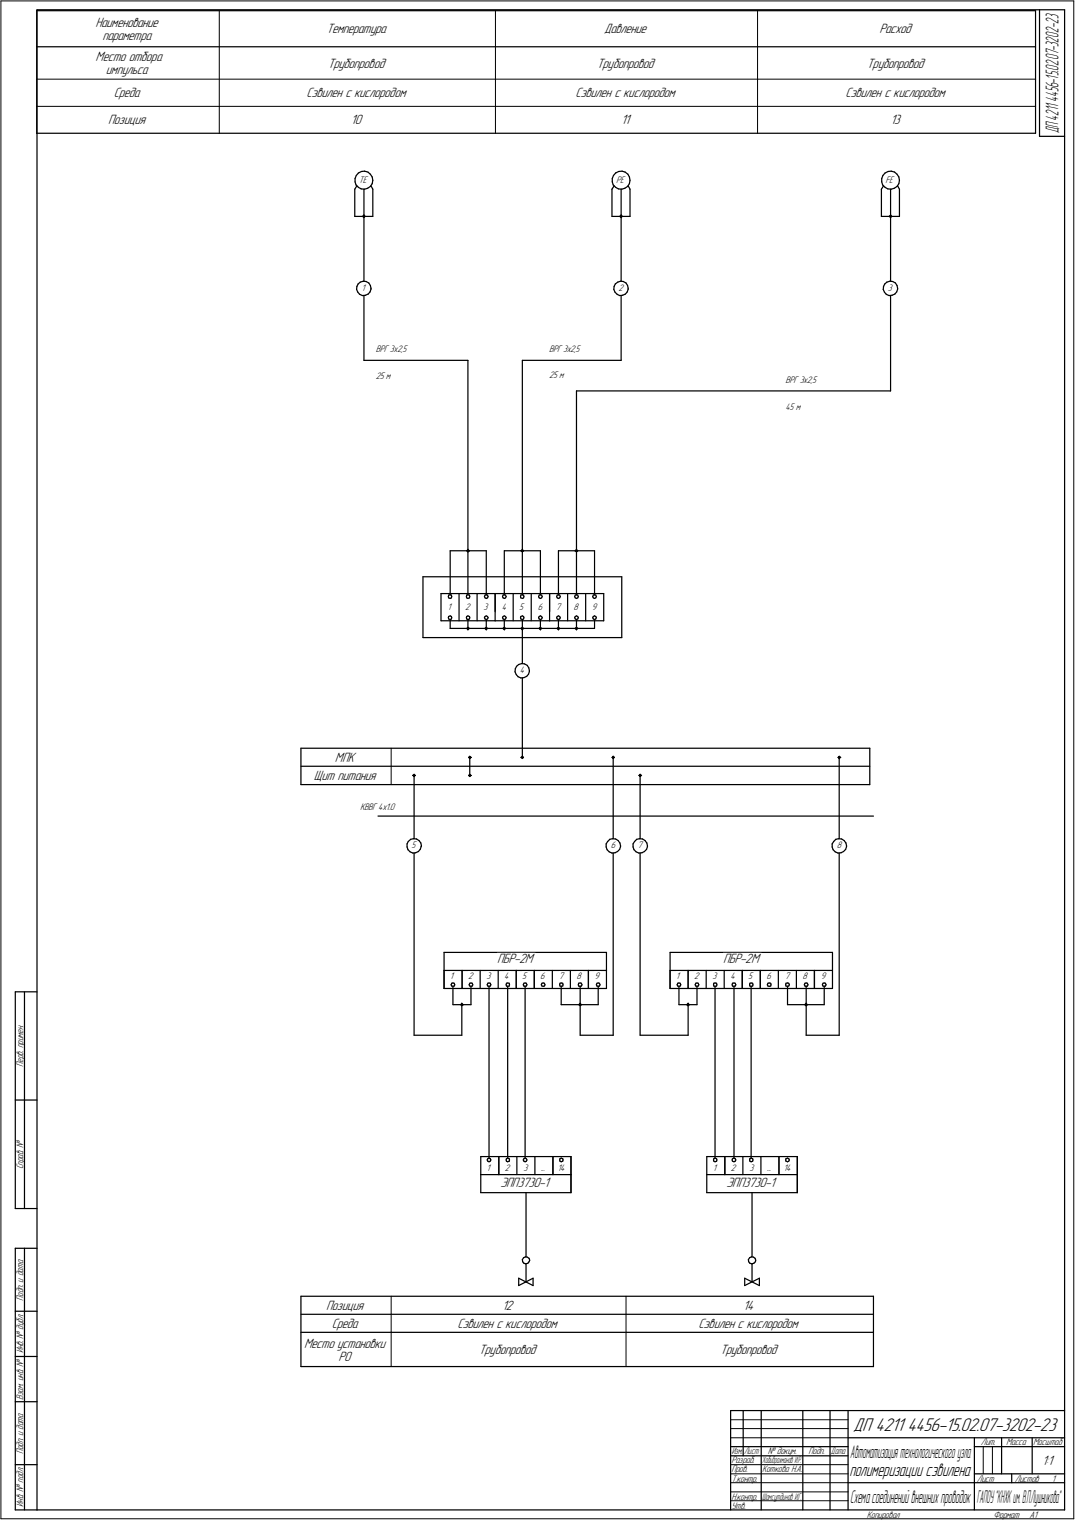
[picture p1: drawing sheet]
<svg xmlns="http://www.w3.org/2000/svg" width="595mm" height="842mm" viewBox="0 0 595 842" stroke-linecap="round" stroke-linejoin="round" font-family="sans-serif">
<g fill="none" stroke="#000" stroke-width=".68">
<path d="M20 6h553zM20 6v68zM20 5v832zM20 5h569zM573 6v68zM576 5v71zM589 5v832zM20 26h553zM20 74h553zM576 76h13zM197 99v2zM197 97v2z"/>
<path d="M198 96l2-1zM198 96l-1 1zM200 95h2zM202 95h2zM204 95l1 2zM205 97l1 1zM206 98v2zM206 100v2zM339 99v2zM340 97l-1 2zM341 96l2-1zM341 96l-1 1z"/>
<path d="M343 95h1zM344 95h2zM346 95l2 2zM348 97v1zM348 98l1 2zM349 100l-1 2zM488 99v2zM489 97l-1 2zM490 96l2-1zM490 96l-1 1zM492 95h1zM493 95h2z"/>
<path d="M495 95l2 2zM497 97l1 1zM498 98v2zM498 100v2zM196 105v15zM196 120h10zM197 101v1zM197 102l1 2zM198 103l-2 2zM198 104l2 1zM200 105h2zM202 105v15z"/>
<path d="M202 120v36zM202 105l2-1zM204 104l1-1zM205 103l1 2zM206 102l-1 1zM206 105v15zM339 105v15zM339 120h10zM339 101l1 1zM340 102l1 2zM340 103l-1 2zM341 104l1 1z"/>
<path d="M342 105h2zM344 105v15zM344 120v36zM344 105l2-1zM346 104l1-1zM348 103l1 2zM348 102l-1 1zM349 105v15zM488 105v15zM488 120h10zM488 101l1 1zM489 102l1 2z"/>
<path d="M489 103l-1 2zM490 104l2 1zM492 105h1zM493 105v15zM493 120v36zM493 105l2-1zM495 104l2-1zM497 103l1 2zM498 102l-1 1zM498 105v15zM198 159l-1 1zM198 157l1-1z"/>
<path d="M198 157v2zM199 156h2zM201 156h2zM203 156l1 1zM204 157l1 1zM205 158v2zM205 160h.1M340 159v1zM341 157l1-1zM341 157l-1 2zM342 156h2zM344 156h1z"/>
<path d="M345 156l2 1zM347 157v1zM347 158l1 2zM348 160h.1M489 159v1zM490 157l1-1zM490 157l-1 2zM491 156h2zM493 156h1zM494 156l2 1zM496 157l1 1zM497 158v2z"/>
<path d="M497 160h.1M197 160l1 2zM198 162l1 1zM199 163l2 1zM201 164h1zM202 164v36zM202 164l2-1zM205 162l-1 1zM205 160v2zM340 160l1 2zM341 162l1 1zM342 163l1 1z"/>
<path d="M343 164h2zM344 164v36zM345 164l1-1zM347 162l-1 1zM348 160l-1 2zM489 160l1 2zM490 162l1 1zM491 163l1 1zM492 164h2zM493 164v53zM494 164l1-1zM496 162l-1 1z"/>
<path d="M497 160l-1 2zM202 200h57zM259 200v105zM289 200v105zM289 200h55zM319 217v88zM319 217h174zM234 320h110zM234 320v33zM249 305v25zM249 305h20zM259 305v25z"/>
<path d="M269 305v25zM279 305h20zM279 305v25zM289 305v25zM299 305v25zM309 305h20zM309 305v25zM319 305v25zM329 305v25zM344 320v33zM244 329v15zM244 329h90z"/>
<path d="M248 331h.1M248 330h1zM248 330v1zM248 331l1 1zM249 332l1-1zM249 330h1zM250 330v1zM250 331h.1M254 329v15zM258 331h.1M258 330h1zM258 330v1z"/>
<path d="M258 331l1 1zM259 330h1zM259 332l1-1zM260 330v1zM260 331h.1M264 329v15zM268 331h1zM269 330h.1M269 330l-1 1zM269 331v1zM269 330h1zM269 332l1-1z"/>
<path d="M270 330v1zM270 331h.1M274 329v10zM274 329v15zM278 331h1zM279 330h.1M279 330l-1 1zM279 331v1zM279 332l1-1zM279 330h1zM280 330v1zM280 331h.1"/>
<path d="M284 329v15zM288 331h.1M288 330h1zM288 330v1zM288 331l1 1zM289 330h1zM289 332l1-1zM290 330v1zM290 331h.1M294 329v15zM298 331h1zM299 330h.1"/>
<path d="M299 330l-1 1zM299 331v1zM299 330h1zM299 332l1-1zM300 330v1zM300 331h.1M304 329v10zM304 329v15zM308 331h1zM309 330h.1M309 330l-1 1zM309 331v1z"/>
<path d="M309 332l1-1zM309 330h1zM310 330v1zM310 331h.1M314 329v15zM318 331h1zM319 330h.1M319 330l-1 1zM319 331v1zM319 330h1zM319 332l1-1zM320 330v1z"/>
<path d="M320 331h.1M324 329v15zM328 331h1zM329 330h.1M329 330l-1 1zM329 331v1zM329 330h1zM329 332l1-1zM330 330v1zM330 331h.1M334 329v15zM234 353h110z"/>
<path d="M244 344h30zM248 342v1zM248 342l1-1zM248 342h.1M248 343h1zM249 343h1zM249 341l1 1zM249 343v5zM249 348h80zM250 342h.1M250 342v1zM258 342v1z"/>
<path d="M258 342l1-1zM258 342h.1M258 343h1zM259 341l1 1zM259 343h1zM259 343v5zM260 342h.1M260 342v1zM268 342l1 1zM269 342v-1zM269 342h-1zM269 343h.1"/>
<path d="M269 341l1 1zM269 343h1zM269 343v5zM270 342h.1M270 342v1zM274 344h30zM278 342l1 1zM279 342v-1zM279 342h-1zM279 343h.1M279 343h1zM279 341l1 1z"/>
<path d="M279 343v5zM280 342h.1M280 342v1zM288 342v1zM288 342l1-1zM288 342h.1M288 343h1zM289 341l1 1zM289 343h1zM289 343v25zM290 342h.1M290 342v1z"/>
<path d="M298 342l1 1zM299 342v-1zM299 342h-1zM299 343h.1M299 341l1 1zM299 343h1zM299 343v5zM300 342h.1M300 342v1zM304 344h30zM308 342l1 1zM309 342v-1z"/>
<path d="M309 342h-1zM309 343h.1M309 343h1zM309 341l1 1zM309 343v5zM310 342h.1M310 342v1zM318 342l1 1zM319 342v-1zM319 342h-1zM319 343h.1M319 341l1 1z"/>
<path d="M319 343h1zM319 343v5zM320 342h.1M320 342v1zM328 342l1 1zM329 342v-1zM329 342h-1zM329 343h.1M329 341l1 1zM329 343h1zM329 343v5zM330 342h.1"/>
<path d="M330 342v1zM285 372l1 2zM285 371v1zM286 374l1 1zM286 369l1-1zM286 369l-1 2zM287 375l1 1zM287 368h2zM288 376l2-1zM289 368h1zM289 376v44zM290 375h2z"/>
<path d="M290 368l2 1zM292 369l1 1zM293 374l-1 1zM293 370v2zM293 372v2zM293 372h.1M167 415h315zM167 415v20zM260 420v10zM340 420v45zM465 420v45zM482 415v20z"/>
<path d="M167 425h315zM167 435h315zM229 430v35zM354 430v35zM209 452h275zM225 468v1zM225 469l1 2zM226 471l1 1zM226 466l1-1zM226 466l-1 2zM227 472l2 1zM227 465h2z"/>
<path d="M229 473l1-1zM229 465h2zM229 473v101zM230 472h2zM231 465l1 1zM232 466l1 1zM233 471l-1 1zM233 467v2zM233 469v2zM233 469h.1M336 468v1zM336 469v2z"/>
<path d="M336 471l1 1zM336 466v2zM337 472l2 1zM338 465h1zM338 465l-2 1zM339 473l2-1zM339 465h2zM340 473v101zM341 472h1zM341 465l1 1zM342 466l1 1zM343 471l-1 1z"/>
<path d="M343 467l1 2zM344 469l-1 2zM344 469h.1M351 468v1zM351 469v2zM351 471l1 1zM351 466v2zM352 472l2 1zM353 465h1zM353 465l-2 1zM354 473l1-1zM354 465h2z"/>
<path d="M354 473v101zM355 472h2zM356 465l1 1zM357 472l1-1zM357 466l1 1zM358 467v2zM358 469v2zM358 469h.1M461 468v1zM461 469v2zM461 471l1 1zM462 466l-1 2z"/>
<path d="M462 472l2 1zM463 465h1zM463 465l-1 1zM464 473l2-1zM464 465h2zM465 473v101zM466 472h1zM466 465l1 1zM467 472l1-1zM467 466l1 1zM468 467l1 2zM469 469l-1 2z"/>
<path d="M469 469h.1M246 528h90zM246 528v20zM246 538h40zM246 538v10zM256 538v10zM266 538v10zM276 538v10zM286 538v10zM286 538h50zM296 538v10zM306 538v10z"/>
<path d="M316 538v10zM326 538v10zM336 528v20zM371 528h90zM371 528v20zM371 538h40zM371 538v10zM381 538v10zM391 538v10zM401 538v10zM411 538v10zM411 538h50z"/>
<path d="M421 538v10zM431 538v10zM441 538v10zM451 538v10zM461 528v20zM8 549v121zM8 549h12zM14 549v121zM246 548h90zM250 546h.1M250 545h1zM250 545v1z"/>
<path d="M250 546h1zM251 546h.1M251 545h.1M251 546v11zM251 557h10zM251 545l1 1zM252 546h-1zM256 557v17zM260 546h.1M260 545h1zM260 545v1zM260 546h1z"/>
<path d="M261 545h.1M261 546h.1M261 546v11zM261 545l1 1zM262 546h-1zM270 546h.1M270 545h1zM270 545v1zM270 546h1zM271 545h.1M271 546h.1M271 546v96z"/>
<path d="M271 545l1 1zM272 546h-1zM280 546h.1M280 545h1zM280 545v1zM280 546h1zM281 545h1zM281 546h1zM281 546v96zM282 545v1zM282 546h.1M290 546h.1"/>
<path d="M290 545h1zM290 545v1zM290 546h1zM291 546h.1M291 545h.1M291 546v96zM291 545l1 1zM292 546h-1zM300 546h.1M300 545h1zM300 545v1zM300 546h1z"/>
<path d="M301 545h.1M301 546h.1M301 545l1 1zM302 546h-1zM310 546h.1M310 545h1zM310 545v1zM310 546h1zM311 545h1zM311 546h1zM311 546v11zM311 557h20z"/>
<path d="M312 545v1zM312 546h.1M320 546h.1M320 545h1zM320 545v1zM320 546h1zM321 545h1zM321 546h1zM321 546v11zM321 557v17zM322 545v1zM322 546h.1"/>
<path d="M330 546h1zM331 545h.1M331 545l-1 1zM331 546h.1M331 545h1zM331 546h1zM331 546v11zM332 545v1zM332 546h.1M371 548h90zM375 546h.1M375 545h1z"/>
<path d="M375 545v1zM375 546h1zM376 546h1zM376 545h1zM376 546v11zM376 557h10zM377 545v1zM377 546h.1M381 557v17zM385 546h.1M385 545h1zM385 545v1z"/>
<path d="M385 546h1zM386 545h1zM386 546h1zM386 546v11zM387 545v1zM387 546h.1M395 546h.1M395 545h1zM395 545v1zM395 546h1zM396 545h1zM396 546h1z"/>
<path d="M396 546v96zM397 545v1zM397 546h.1M405 546h1zM406 545h.1M406 545l-1 1zM406 546h.1M406 545h1zM406 546h1zM406 546v96zM407 545v1zM407 546h.1"/>
<path d="M415 546h.1M415 545h1zM415 545v1zM415 546h1zM416 546h1zM416 545h1zM416 546v96zM417 545v1zM417 546h.1M425 546h.1M425 545h1zM425 545v1z"/>
<path d="M425 546h1zM426 545h1zM426 546h1zM427 545v1zM427 546h.1M435 546h.1M435 545h1zM435 545v1zM435 546h1zM436 545h1zM436 546h1zM436 546v11z"/>
<path d="M436 557h20zM437 545v1zM437 546h.1M445 546h1zM446 545h.1M446 545l-1 1zM446 546h.1M446 545h1zM446 546h1zM446 546v11zM446 557v17zM447 545v1z"/>
<path d="M447 546h.1M455 546h1zM456 545h.1M456 545l-1 1zM456 546h.1M456 545h1zM456 546h1zM456 546v11zM457 545v1zM457 546h.1M229 574h27zM321 574h19z"/>
<path d="M354 574h27zM446 574h19zM8 609h12zM266 641h50zM266 641v10zM266 651h50zM266 651v10zM270 643h.1M270 642h1zM270 642v1zM270 643l1 1zM271 644v-1z"/>
<path d="M271 642h.1M271 642l1 1zM272 643h-1zM276 641v10zM280 643h.1M280 642h1zM280 642v1zM280 643l1 1zM281 642h1zM281 644l1-1zM282 642v1zM282 643h.1"/>
<path d="M286 641v10zM290 643h.1M290 642h1zM290 642v1zM290 643l1 1zM291 642h.1M291 644v-1zM291 642l1 1zM292 643h-1zM296 641v10zM306 641v10zM310 643h.1"/>
<path d="M310 642h1zM310 642v1zM310 643l1 1zM311 644l1-1zM311 642h1zM312 642v1zM312 643h.1M316 641v10zM316 651v10zM391 641h50zM391 641v10zM391 651h50z"/>
<path d="M391 651v10zM395 643h.1M395 642h1zM395 642v1zM395 643l1 1zM396 644l1-1zM396 642h1zM397 642v1zM397 643h.1M401 641v10zM405 643h1zM406 642h.1"/>
<path d="M406 642l-1 1zM406 643v1zM406 642h1zM406 644l1-1zM407 642v1zM407 643h.1M411 641v10zM415 643h.1M415 642h1zM415 642v1zM415 643l1 1zM416 642h1z"/>
<path d="M416 644l1-1zM417 642v1zM417 643h.1M421 641v10zM431 641v10zM435 643h.1M435 642h1zM435 642v1zM435 643l1 1zM436 644l1-1zM436 642h1zM437 642v1z"/>
<path d="M437 643h.1M441 641v10zM441 651v10zM8 670h12zM266 661h50zM291 661v35zM391 661h50zM416 661v35zM8 692v145zM8 692h12zM14 692v145zM289 698v1z"/>
<path d="M289 699l1 1zM290 697l1-1zM290 697l-1 1zM290 700h1zM291 696h1zM292 696l1 1zM293 697v1zM293 699l-1 1zM293 698v1zM414 698l1 1zM415 699v1zM415 697l1-1z"/>
<path d="M415 697l-1 1zM415 700h1zM416 696h1zM417 696l1 1zM417 700l1-1zM418 697v1zM418 698v1zM167 718h317zM167 718v39zM287 708l8 4zM287 712l8-4zM287 708v4z"/>
<path d="M291 700h1zM291 700v10zM295 708v4zM412 708l8 4zM412 712l8-4zM412 708v4zM416 700h1zM416 700v10zM420 708v4zM484 718v39zM8 726h12zM167 728h317z"/>
<path d="M167 738h50zM217 738h267zM8 752h12zM167 757h317zM8 777h12zM405 781h184zM405 781v56zM411 781v26zM421 781v56zM444 781v56zM460 781v56zM470 781v56z"/>
<path d="M470 797h119zM539 797v40zM555 797v20zM571 797v20zM8 811h12zM405 801h65zM405 807h65zM539 801h16zM539 817h50zM555 801h34zM560 817v4zM8 837h12z"/>
<path d="M20 837h569zM470 821h69zM539 821h50z"/>
</g>
<g fill="none" stroke="#000" stroke-width=".55">
<path d="M1 1v840zM1 1h594zM121 6v68zM274 6v68zM419 6v68zM595 1v840zM20 44h553zM20 59h101zM121 59h153zM274 59h145zM419 59h154zM201 120l1 1z"/>
<path d="M201 120h1zM201 120h.1M202 120h.1M202 120h-1zM202 119v1zM202 119l-1 1zM343 120l1 1zM343 120l1-1zM343 120h1zM344 120h.1M344 119v1zM344 119l1 1z"/>
<path d="M344 119l-1 1zM345 120l-1 1zM492 120l1 1zM493 120h.1M493 119l1 1zM493 119v1zM493 119l-1 1zM494 120h.1M202 121v-1zM493 120h1zM493 121l1-1zM258 305l1 1z"/>
<path d="M259 305v1zM259 305h.1M259 305h1zM259 306l1-1zM259 304l1 1zM259 304l-1 1zM260 305h.1M288 305l1 1zM289 305v1zM289 305h.1M289 305h1zM289 306l1-1z"/>
<path d="M289 304l1 1zM289 304l-1 1zM290 305h.1M318 305l1 1zM319 305v1zM319 305h.1M319 305h1zM319 306l1-1zM319 304l1 1zM319 304l-1 1zM320 305h.1M258 348l1 1z"/>
<path d="M259 348h.1M259 348v1zM259 348h1zM259 347l1 1zM259 347l-1 1zM260 348l-1 1zM260 348h.1M268 348l1-1zM268 348l1 1zM269 348h.1M269 348v1zM269 348h1z"/>
<path d="M269 347l1 1zM270 348l-1 1zM270 348h.1M278 348l1-1zM278 348l1 1zM279 348v1zM279 348h.1M279 348h1zM279 349l1-1zM279 347l1 1zM280 348h.1M280 348l-1 1z"/>
<path d="M288 348l1-1zM288 348l1 1zM289 348h.1M289 348v1zM289 348h1zM289 349l1-1zM289 347l1 1zM290 348h.1M290 348l-1 1zM298 348l1-1zM298 348l1 1zM299 348v1z"/>
<path d="M299 348h.1M299 348h1zM299 349l1-1zM299 347l1 1zM300 348h.1M300 348l-1 1zM308 348l1-1zM308 348l1 1zM309 348v1zM309 348h.1M309 348h1zM309 349l1-1z"/>
<path d="M309 347l1 1zM310 348h.1M310 348l-1 1zM318 348l1-1zM318 348l1 1zM319 348v1zM319 348h.1M319 348h1zM319 349l1-1zM319 347l1 1zM320 348h.1M320 348l-1 1z"/>
<path d="M217 415v20zM259 420h1zM260 420v-1zM260 420h.1M260 419v1zM260 419h.1M260 419l1 1zM260 419l-1 1zM261 420h.1M288 420l1-1zM288 420h1zM289 420v-1z"/>
<path d="M289 420h.1M289 419v1zM289 419l1 1zM290 420h-1zM290 420h.1M339 420h1zM339 420h.1M340 419v1zM340 419h.1M340 420h.1M340 419l-1 1zM464 420h1z"/>
<path d="M464 420h.1M465 419v1zM465 419h.1M465 420h.1M465 419l-1 1zM228 430l1-1zM228 430h1zM229 430h.1M229 429h.1M229 429l1 1zM229 429v1zM229 430h1z"/>
<path d="M230 430h.1M259 430h1zM260 430h.1M260 420h1zM260 429h.1M260 429l1 1zM260 429v1zM260 430h1zM260 429l-1 1zM261 430h.1M289 420h1zM354 430h.1"/>
<path d="M355 430h.1M354 429h.1M354 429l1 1zM354 429v1zM354 430h1zM255 557h1zM256 557h.1M256 556v1zM256 556h.1M256 556l-1 1zM256 556l1 1zM256 557h1z"/>
<path d="M320 557h1zM321 557v-1zM321 557h.1M321 556l1 1zM321 557h1zM321 556l-1 1zM322 557h.1M380 557l1-1zM380 557h1zM381 557h.1M381 556v1zM381 556l1 1z"/>
<path d="M381 557h1zM382 557h.1M446 557h.1M446 557v-1zM447 557h.1M446 556l1 1zM446 557h1zM446 556v1zM217 718v39zM347 718v10zM347 738v19zM347 728v10z"/>
<path d="M405 791h65zM405 797h65zM405 787h65zM405 811h65zM405 817h65zM544 801v16zM549 801v16zM405 821h65zM405 827h65zM405 831h65zM1 841h594z"/>
</g>
<g fill="#fff" stroke="#fff" stroke-width=".55">
<path d="M199 97h5zM199 98h5zM199 98h5zM199 98h5zM199 98h5zM199 98h5zM199 98h5zM199 99h5zM199 99h5zM199 99h5zM199 99h5zM199 99h5zM199 99h5zM199 100h5zM199 100h5zM199 100h5zM199 100h5zM199 100h5zM199 100h5zM199 101h5zM199 101h5zM199 101h5zM199 101h5zM199 101h5zM199 101h5zM199 102h5zM199 102h5zM199 102h5zM199 102h5z"/>
<path d="M341 97h6zM341 98h6zM341 98h6zM341 98h6zM341 98h6zM341 98h6zM341 98h6zM341 99h6zM341 99h6zM341 99h6zM341 99h6zM341 99h6zM341 99h6zM341 100h6zM341 100h6zM341 100h6zM341 100h6zM341 100h6zM341 100h6zM341 101h6zM341 101h6zM341 101h6zM341 101h6zM341 101h6zM341 101h6zM341 102h6zM341 102h6zM341 102h6zM341 102h6z"/>
<path d="M490 97h5zM490 98h5zM490 98h5zM490 98h5zM490 98h5zM490 98h5zM490 98h5zM490 99h5zM490 99h5zM490 99h5zM490 99h5zM490 99h5zM490 99h5zM490 100h5zM490 100h5zM490 100h5zM490 100h5zM490 100h5zM490 100h5zM490 101h5zM490 101h5zM490 101h5zM490 101h5zM490 101h5zM490 101h5zM490 102h5zM490 102h5zM490 102h5zM490 102h5z"/>
<path d="M248 334h3zM248 334h3zM248 334h3zM248 334h3zM248 334h3zM248 335h3zM248 335h3zM248 335h3zM248 335h3zM248 335h3zM248 335h3zM248 336h3zM248 336h3zM248 336h3zM248 336h3zM248 336h3zM248 336h3zM248 337h3zM248 337h3zM248 337h3zM248 337h3zM248 337h3zM248 337h3zM248 338h3zM248 338h3zM248 338h3zM248 338h3zM248 338h3zM248 338h3zM248 339h3z"/>
<path d="M258 334h3zM258 334h3zM258 334h3zM258 334h3zM258 334h3zM258 335h3zM258 335h3zM258 335h3zM258 335h3zM258 335h3zM258 335h3zM258 336h3zM258 336h3zM258 336h3zM258 336h3zM258 336h3zM258 336h3zM258 337h3zM258 337h3zM258 337h3zM258 337h3zM258 337h3zM258 337h3zM258 338h3zM258 338h3zM258 338h3zM258 338h3zM258 338h3zM258 338h3zM258 339h3z"/>
<path d="M268 334h3zM268 334h3zM268 334h3zM268 334h3zM268 334h3zM268 335h3zM268 335h3zM268 335h3zM268 335h3zM268 335h3zM268 335h3zM268 336h3zM268 336h3zM268 336h3zM268 336h3zM268 336h3zM268 336h3zM268 337h3zM268 337h3zM268 337h3zM268 337h3zM268 337h3zM268 337h3zM268 338h3zM268 338h3zM268 338h3zM268 338h3zM268 338h3zM268 338h3zM268 339h3z"/>
<path d="M208 191h18zM208 191h18zM208 191h18zM208 192h18zM208 192h18zM208 192h18zM208 192h18zM208 192h18zM208 192h18zM208 193h18zM208 193h18zM208 193h18zM208 193h18zM208 193h18zM208 193h18zM208 194h18zM208 194h18zM208 194h18zM208 194h18zM208 194h18zM208 194h18zM208 195h18zM208 195h18zM208 195h18zM208 195h18zM208 195h18zM208 195h18zM208 196h18zM208 196h18z"/>
<path d="M208 206h9zM208 206h9zM208 206h9zM208 206h9zM208 206h9zM208 207h9zM208 207h9zM208 207h9zM208 207h9zM208 207h9zM208 207h9zM208 208h9zM208 208h9zM208 208h9zM208 208h9zM208 208h9zM208 208h9zM208 209h9zM208 209h9zM208 209h9zM208 209h9zM208 209h9zM208 209h9zM208 210h9zM208 210h9zM208 210h9zM208 210h9zM208 210h9zM208 210h9zM208 211h9z"/>
<path d="M278 334h3zM278 334h3zM278 334h3zM278 334h3zM278 334h3zM278 335h3zM278 335h3zM278 335h3zM278 335h3zM278 335h3zM278 335h3zM278 336h3zM278 336h3zM278 336h3zM278 336h3zM278 336h3zM278 336h3zM278 337h3zM278 337h3zM278 337h3zM278 337h3zM278 337h3zM278 337h3zM278 338h3zM278 338h3zM278 338h3zM278 338h3zM278 338h3zM278 338h3zM278 339h3z"/>
<path d="M288 334h3zM288 334h3zM288 334h3zM288 334h3zM288 334h3zM288 335h3zM288 335h3zM288 335h3zM288 335h3zM288 335h3zM288 335h3zM288 336h3zM288 336h3zM288 336h3zM288 336h3zM288 336h3zM288 336h3zM288 337h3zM288 337h3zM288 337h3zM288 337h3zM288 337h3zM288 337h3zM288 338h3zM288 338h3zM288 338h3zM288 338h3zM288 338h3zM288 338h3zM288 339h3z"/>
<path d="M298 334h3zM298 334h3zM298 334h3zM298 334h3zM298 334h3zM298 335h3zM298 335h3zM298 335h3zM298 335h3zM298 335h3zM298 335h3zM298 336h3zM298 336h3zM298 336h3zM298 336h3zM298 336h3zM298 336h3zM298 337h3zM298 337h3zM298 337h3zM298 337h3zM298 337h3zM298 337h3zM298 338h3zM298 338h3zM298 338h3zM298 338h3zM298 338h3zM298 338h3zM298 339h3z"/>
<path d="M308 334h3zM308 334h3zM308 334h3zM308 334h3zM308 334h3zM308 335h3zM308 335h3zM308 335h3zM308 335h3zM308 335h3zM308 335h3zM308 336h3zM308 336h3zM308 336h3zM308 336h3zM308 336h3zM308 336h3zM308 337h3zM308 337h3zM308 337h3zM308 337h3zM308 337h3zM308 337h3zM308 338h3zM308 338h3zM308 338h3zM308 338h3zM308 338h3zM308 338h3zM308 339h3z"/>
<path d="M317 334h4zM317 334h4zM317 334h4zM317 334h4zM317 334h4zM317 335h4zM317 335h4zM317 335h4zM317 335h4zM317 335h4zM317 335h4zM317 336h4zM317 336h4zM317 336h4zM317 336h4zM317 336h4zM317 336h4zM317 337h4zM317 337h4zM317 337h4zM317 337h4zM317 337h4zM317 337h4zM317 338h4zM317 338h4zM317 338h4zM317 338h4zM317 338h4zM317 338h4zM317 339h4z"/>
<path d="M328 334h3zM328 334h3zM328 334h3zM328 334h3zM328 334h3zM328 335h3zM328 335h3zM328 335h3zM328 335h3zM328 335h3zM328 335h3zM328 336h3zM328 336h3zM328 336h3zM328 336h3zM328 336h3zM328 336h3zM328 337h3zM328 337h3zM328 337h3zM328 337h3zM328 337h3zM328 337h3zM328 338h3zM328 338h3zM328 338h3zM328 338h3zM328 338h3zM328 338h3zM328 339h3z"/>
<path d="M304 191h18zM304 191h18zM304 191h18zM304 191h18zM304 192h18zM304 192h18zM304 192h18zM304 192h18zM304 192h18zM304 192h18zM304 193h18zM304 193h18zM304 193h18zM304 193h18zM304 193h18zM304 193h18zM304 194h18zM304 194h18zM304 194h18zM304 194h18zM304 194h18zM304 194h18zM304 195h18zM304 195h18zM304 195h18zM304 195h18zM304 195h18zM304 195h18zM304 196h18z"/>
<path d="M304 206h9zM304 206h9zM304 206h9zM304 206h9zM304 206h9zM304 207h9zM304 207h9zM304 207h9zM304 207h9zM304 207h9zM304 207h9zM304 208h9zM304 208h9zM304 208h9zM304 208h9zM304 208h9zM304 208h9zM304 209h9zM304 209h9zM304 209h9zM304 209h9zM304 209h9zM304 209h9zM304 210h9zM304 210h9zM304 210h9zM304 210h9zM304 210h9zM304 210h9z"/>
<path d="M435 208h18zM435 209h18zM435 209h18zM435 209h18zM435 209h18zM435 209h18zM435 209h18zM435 210h18zM435 210h18zM435 210h18zM435 210h18zM435 210h18zM435 210h18zM435 211h18zM435 211h18zM435 211h18zM435 211h18zM435 211h18zM435 211h18zM435 212h18zM435 212h18zM435 212h18zM435 212h18zM435 212h18zM435 213h18zM435 213h18zM435 213h18zM435 213h18zM435 213h18z"/>
<path d="M435 223h9zM435 224h9zM435 224h9zM435 224h9zM435 224h9zM435 224h9zM435 224h9zM435 225h9zM435 225h9zM435 225h9zM435 225h9zM435 225h9zM435 225h9zM435 226h9zM435 226h9zM435 226h9zM435 226h9zM435 226h9zM435 226h9zM435 227h9zM435 227h9zM435 227h9zM435 227h9zM435 227h9zM435 227h9zM435 228h9zM435 228h9zM435 228h9zM435 228h9z"/>
<path d="M200 157h3zM200 157h3zM200 158h3zM200 158h3zM200 158h3zM200 158h3zM200 158h3zM200 158h3zM200 159h3zM200 159h3zM200 159h3zM200 159h3zM200 159h3zM200 160h3zM200 160h3zM200 160h3zM200 160h3zM200 160h3zM200 160h3zM200 161h3zM200 161h3zM200 161h3zM200 161h3zM200 161h3zM200 161h3zM200 162h3zM200 162h3zM200 162h3zM200 162h3z"/>
<path d="M343 157h3zM343 157h3zM343 158h3zM343 158h3zM343 158h3zM343 158h3zM343 158h3zM343 158h3zM343 159h3zM343 159h3zM343 159h3zM343 159h3zM343 159h3zM343 160h3zM343 160h3zM343 160h3zM343 160h3zM343 160h3zM343 160h3zM343 161h3zM343 161h3zM343 161h3zM343 161h3zM343 161h3zM343 161h3zM343 162h3zM343 162h3zM343 162h3zM343 162h3z"/>
<path d="M492 157h3zM492 157h3zM492 158h3zM492 158h3zM492 158h3zM492 158h3zM492 158h3zM492 158h3zM492 159h3zM492 159h3zM492 159h3zM492 159h3zM492 159h3zM492 160h3zM492 160h3zM492 160h3zM492 160h3zM492 160h3zM492 160h3zM492 161h3zM492 161h3zM492 161h3zM492 161h3zM492 161h3zM492 161h3zM492 162h3zM492 162h3zM492 162h3zM492 162h3z"/>
<path d="M288 369h3zM288 369h3zM288 369h3zM288 370h3zM288 370h3zM288 370h3zM288 370h3zM288 370h3zM288 371h3zM288 371h3zM288 371h3zM288 371h3zM288 371h3zM288 371h3zM288 372h3zM288 372h3zM288 372h3zM288 372h3zM288 372h3zM288 372h3zM288 373h3zM288 373h3zM288 373h3zM288 373h3zM288 373h3zM288 373h3zM288 374h3zM288 374h3zM288 374h3z"/>
<path d="M228 466h3zM228 466h3zM228 467h3zM228 467h3zM228 467h3zM228 467h3zM228 467h3zM228 467h3zM228 468h3zM228 468h3zM228 468h3zM228 468h3zM228 468h3zM228 468h3zM228 469h3zM228 469h3zM228 469h3zM228 469h3zM228 469h3zM228 469h3zM228 470h3zM228 470h3zM228 470h3zM228 470h3zM228 470h3zM228 470h3zM228 471h3zM228 471h3zM228 471h3z"/>
<path d="M249 538h3zM249 539h3zM249 539h3zM249 539h3zM249 539h3zM249 539h3zM249 539h3zM249 540h3zM249 540h3zM249 540h3zM249 540h3zM249 540h3zM249 541h3zM249 541h3zM249 541h3zM249 541h3zM249 541h3zM249 541h3zM249 542h3zM249 542h3zM249 542h3zM249 542h3zM249 542h3zM249 542h3zM249 543h3zM249 543h3zM249 543h3zM249 543h3zM249 543h3zM249 543h3z"/>
<path d="M259 538h4zM259 539h4zM259 539h4zM259 539h4zM259 539h4zM259 539h4zM259 539h4zM259 540h4zM259 540h4zM259 540h4zM259 540h4zM259 540h4zM259 541h4zM259 541h4zM259 541h4zM259 541h4zM259 541h4zM259 541h4zM259 542h4zM259 542h4zM259 542h4zM259 542h4zM259 542h4zM259 542h4zM259 543h4zM259 543h4zM259 543h4zM259 543h4zM259 543h4zM259 543h4z"/>
<path d="M269 538h4zM269 539h4zM269 539h4zM269 539h4zM269 539h4zM269 539h4zM269 539h4zM269 540h4zM269 540h4zM269 540h4zM269 540h4zM269 540h4zM269 541h4zM269 541h4zM269 541h4zM269 541h4zM269 541h4zM269 541h4zM269 542h4zM269 542h4zM269 542h4zM269 542h4zM269 542h4zM269 542h4zM269 543h4zM269 543h4zM269 543h4zM269 543h4zM269 543h4zM269 543h4z"/>
<path d="M279 538h4zM279 539h4zM279 539h4zM279 539h4zM279 539h4zM279 539h4zM279 539h4zM279 540h4zM279 540h4zM279 540h4zM279 540h4zM279 540h4zM279 541h4zM279 541h4zM279 541h4zM279 541h4zM279 541h4zM279 541h4zM279 542h4zM279 542h4zM279 542h4zM279 542h4zM279 542h4zM279 542h4zM279 543h4zM279 543h4zM279 543h4zM279 543h4zM279 543h4zM279 543h4z"/>
<path d="M289 538h3zM289 539h3zM289 539h3zM289 539h3zM289 539h3zM289 539h3zM289 539h3zM289 540h3zM289 540h3zM289 540h3zM289 540h3zM289 540h3zM289 541h3zM289 541h3zM289 541h3zM289 541h3zM289 541h3zM289 541h3zM289 542h3zM289 542h3zM289 542h3zM289 542h3zM289 542h3zM289 542h3zM289 543h3zM289 543h3zM289 543h3zM289 543h3zM289 543h3zM289 543h3z"/>
<path d="M299 538h4zM299 539h4zM299 539h4zM299 539h4zM299 539h4zM299 539h4zM299 539h4zM299 540h4zM299 540h4zM299 540h4zM299 540h4zM299 540h4zM299 541h4zM299 541h4zM299 541h4zM299 541h4zM299 541h4zM299 541h4zM299 542h4zM299 542h4zM299 542h4zM299 542h4zM299 542h4zM299 542h4zM299 543h4zM299 543h4zM299 543h4zM299 543h4zM299 543h4zM299 543h4z"/>
<path d="M309 538h4zM309 539h4zM309 539h4zM309 539h4zM309 539h4zM309 539h4zM309 539h4zM309 540h4zM309 540h4zM309 540h4zM309 540h4zM309 540h4zM309 541h4zM309 541h4zM309 541h4zM309 541h4zM309 541h4zM309 541h4zM309 542h4zM309 542h4zM309 542h4zM309 542h4zM309 542h4zM309 542h4zM309 543h4zM309 543h4zM309 543h4zM309 543h4zM309 543h4zM309 543h4z"/>
<path d="M319 538h4zM319 539h4zM319 539h4zM319 539h4zM319 539h4zM319 539h4zM319 539h4zM319 540h4zM319 540h4zM319 540h4zM319 540h4zM319 540h4zM319 541h4zM319 541h4zM319 541h4zM319 541h4zM319 541h4zM319 541h4zM319 542h4zM319 542h4zM319 542h4zM319 542h4zM319 542h4zM319 542h4zM319 543h4zM319 543h4zM319 543h4zM319 543h4zM319 543h4zM319 543h4z"/>
<path d="M329 538h4zM329 539h4zM329 539h4zM329 539h4zM329 539h4zM329 539h4zM329 539h4zM329 540h4zM329 540h4zM329 540h4zM329 540h4zM329 540h4zM329 541h4zM329 541h4zM329 541h4zM329 541h4zM329 541h4zM329 541h4zM329 542h4zM329 542h4zM329 542h4zM329 542h4zM329 542h4zM329 542h4zM329 543h4zM329 543h4zM329 543h4zM329 543h4zM329 543h4zM329 543h4z"/>
<path d="M275 528h22zM275 528h22zM275 528h22zM275 529h22zM275 529h22zM275 529h22zM275 529h22zM275 529h22zM275 530h22zM275 530h22zM275 530h22zM275 530h22zM275 530h22zM275 530h22zM275 531h22zM275 531h22zM275 531h22zM275 531h22zM275 531h22zM275 531h22zM275 532h22zM275 532h22zM275 532h22zM275 532h22zM275 532h22zM275 532h22zM275 533h22zM275 533h22zM275 533h22zM275 533h22zM275 533h22zM275 533h22zM275 534h22zM275 534h22zM275 534h22zM275 534h22zM275 534h22zM275 534h22zM275 535h22zM275 535h22zM275 535h22zM275 535h22z"/>
<path d="M269 645h3zM269 645h3zM269 645h3zM269 645h3zM269 645h3zM269 646h3zM269 646h3zM269 646h3zM269 646h3zM269 646h3zM269 647h3zM269 647h3zM269 647h3zM269 647h3zM269 647h3zM269 647h3zM269 648h3zM269 648h3zM269 648h3zM269 648h3zM269 648h3zM269 648h3zM269 649h3zM269 649h3zM269 649h3zM269 649h3zM269 649h3zM269 649h3zM269 650h3z"/>
<path d="M280 645h3zM280 645h3zM280 645h3zM280 645h3zM280 645h3zM280 646h3zM280 646h3zM280 646h3zM280 646h3zM280 646h3zM280 647h3zM280 647h3zM280 647h3zM280 647h3zM280 647h3zM280 647h3zM280 648h3zM280 648h3zM280 648h3zM280 648h3zM280 648h3zM280 648h3zM280 649h3zM280 649h3zM280 649h3zM280 649h3zM280 649h3zM280 649h3zM280 650h3z"/>
<path d="M290 645h3zM290 645h3zM290 645h3zM290 645h3zM290 645h3zM290 646h3zM290 646h3zM290 646h3zM290 646h3zM290 646h3zM290 647h3zM290 647h3zM290 647h3zM290 647h3zM290 647h3zM290 647h3zM290 648h3zM290 648h3zM290 648h3zM290 648h3zM290 648h3zM290 648h3zM290 649h3zM290 649h3zM290 649h3zM290 649h3zM290 649h3zM290 649h3zM290 650h3z"/>
<path d="M300 645h2zM300 645h2zM300 645h2zM300 645h2zM300 645h2zM300 646h2zM300 646h2zM300 646h2zM300 646h2zM300 646h2zM300 647h2zM300 647h2zM300 647h2zM300 647h2zM300 647h2zM300 647h2zM300 648h2zM300 648h2zM300 648h2zM300 648h2zM300 648h2zM300 648h2zM300 649h2zM300 649h2zM300 649h2zM300 649h2zM300 649h2zM300 649h2zM300 650h2z"/>
<path d="M309 645h5zM309 645h5zM309 645h5zM309 645h5zM309 645h5zM309 646h5zM309 646h5zM309 646h5zM309 646h5zM309 646h5zM309 647h5zM309 647h5zM309 647h5zM309 647h5zM309 647h5zM309 647h5zM309 648h5zM309 648h5zM309 648h5zM309 648h5zM309 648h5zM309 648h5zM309 649h5zM309 649h5zM309 649h5zM309 649h5zM309 649h5zM309 649h5zM309 650h5z"/>
<path d="M338 466h4zM338 466h4zM338 467h4zM338 467h4zM338 467h4zM338 467h4zM338 467h4zM338 467h4zM338 468h4zM338 468h4zM338 468h4zM338 468h4zM338 468h4zM338 468h4zM338 469h4zM338 469h4zM338 469h4zM338 469h4zM338 469h4zM338 469h4zM338 470h4zM338 470h4zM338 470h4zM338 470h4zM338 470h4zM338 470h4zM338 471h4zM338 471h4zM338 471h4z"/>
<path d="M277 652h28zM277 652h28zM277 653h28zM277 653h28zM277 653h28zM277 653h28zM277 653h28zM277 653h28zM277 654h28zM277 654h28zM277 654h28zM277 654h28zM277 654h28zM277 654h28zM277 655h28zM277 655h28zM277 655h28zM277 655h28zM277 655h28zM277 655h28zM277 656h28zM277 656h28zM277 656h28zM277 656h28zM277 656h28zM277 657h28zM277 657h28zM277 657h28zM277 657h28zM277 657h28zM277 657h28zM277 658h28zM277 658h28zM277 658h28zM277 658h28zM277 658h28zM277 658h28zM277 659h28zM277 659h28zM277 659h28zM277 659h28zM277 659h28z"/>
<path d="M353 466h4zM353 466h4zM353 467h4zM353 467h4zM353 467h4zM353 467h4zM353 467h4zM353 467h4zM353 468h4zM353 468h4zM353 468h4zM353 468h4zM353 468h4zM353 468h4zM353 469h4zM353 469h4zM353 469h4zM353 469h4zM353 469h4zM353 469h4zM353 470h4zM353 470h4zM353 470h4zM353 470h4zM353 470h4zM353 470h4zM353 471h4zM353 471h4zM353 471h4z"/>
<path d="M374 538h3zM374 539h3zM374 539h3zM374 539h3zM374 539h3zM374 539h3zM374 539h3zM374 540h3zM374 540h3zM374 540h3zM374 540h3zM374 540h3zM374 541h3zM374 541h3zM374 541h3zM374 541h3zM374 541h3zM374 541h3zM374 542h3zM374 542h3zM374 542h3zM374 542h3zM374 542h3zM374 542h3zM374 543h3zM374 543h3zM374 543h3zM374 543h3zM374 543h3zM374 543h3z"/>
<path d="M384 538h4zM384 539h4zM384 539h4zM384 539h4zM384 539h4zM384 539h4zM384 539h4zM384 540h4zM384 540h4zM384 540h4zM384 540h4zM384 540h4zM384 541h4zM384 541h4zM384 541h4zM384 541h4zM384 541h4zM384 541h4zM384 542h4zM384 542h4zM384 542h4zM384 542h4zM384 542h4zM384 542h4zM384 543h4zM384 543h4zM384 543h4zM384 543h4zM384 543h4zM384 543h4z"/>
<path d="M395 538h3zM395 539h3zM395 539h3zM395 539h3zM395 539h3zM395 539h3zM395 539h3zM395 540h3zM395 540h3zM395 540h3zM395 540h3zM395 540h3zM395 541h3zM395 541h3zM395 541h3zM395 541h3zM395 541h3zM395 541h3zM395 542h3zM395 542h3zM395 542h3zM395 542h3zM395 542h3zM395 542h3zM395 543h3zM395 543h3zM395 543h3zM395 543h3zM395 543h3zM395 543h3z"/>
<path d="M404 538h4zM404 539h4zM404 539h4zM404 539h4zM404 539h4zM404 539h4zM404 539h4zM404 540h4zM404 540h4zM404 540h4zM404 540h4zM404 540h4zM404 541h4zM404 541h4zM404 541h4zM404 541h4zM404 541h4zM404 541h4zM404 542h4zM404 542h4zM404 542h4zM404 542h4zM404 542h4zM404 542h4zM404 543h4zM404 543h4zM404 543h4zM404 543h4zM404 543h4zM404 543h4z"/>
<path d="M414 538h3zM414 539h3zM414 539h3zM414 539h3zM414 539h3zM414 539h3zM414 539h3zM414 540h3zM414 540h3zM414 540h3zM414 540h3zM414 540h3zM414 541h3zM414 541h3zM414 541h3zM414 541h3zM414 541h3zM414 541h3zM414 542h3zM414 542h3zM414 542h3zM414 542h3zM414 542h3zM414 542h3zM414 543h3zM414 543h3zM414 543h3zM414 543h3zM414 543h3zM414 543h3z"/>
<path d="M424 538h4zM424 539h4zM424 539h4zM424 539h4zM424 539h4zM424 539h4zM424 539h4zM424 540h4zM424 540h4zM424 540h4zM424 540h4zM424 540h4zM424 541h4zM424 541h4zM424 541h4zM424 541h4zM424 541h4zM424 541h4zM424 542h4zM424 542h4zM424 542h4zM424 542h4zM424 542h4zM424 542h4zM424 543h4zM424 543h4zM424 543h4zM424 543h4zM424 543h4zM424 543h4z"/>
<path d="M435 538h3zM435 539h3zM435 539h3zM435 539h3zM435 539h3zM435 539h3zM435 539h3zM435 540h3zM435 540h3zM435 540h3zM435 540h3zM435 540h3zM435 541h3zM435 541h3zM435 541h3zM435 541h3zM435 541h3zM435 541h3zM435 542h3zM435 542h3zM435 542h3zM435 542h3zM435 542h3zM435 542h3zM435 543h3zM435 543h3zM435 543h3zM435 543h3zM435 543h3zM435 543h3z"/>
<path d="M444 538h4zM444 539h4zM444 539h4zM444 539h4zM444 539h4zM444 539h4zM444 539h4zM444 540h4zM444 540h4zM444 540h4zM444 540h4zM444 540h4zM444 541h4zM444 541h4zM444 541h4zM444 541h4zM444 541h4zM444 541h4zM444 542h4zM444 542h4zM444 542h4zM444 542h4zM444 542h4zM444 542h4zM444 543h4zM444 543h4zM444 543h4zM444 543h4zM444 543h4zM444 543h4z"/>
<path d="M454 538h4zM454 539h4zM454 539h4zM454 539h4zM454 539h4zM454 539h4zM454 539h4zM454 540h4zM454 540h4zM454 540h4zM454 540h4zM454 540h4zM454 541h4zM454 541h4zM454 541h4zM454 541h4zM454 541h4zM454 541h4zM454 542h4zM454 542h4zM454 542h4zM454 542h4zM454 542h4zM454 542h4zM454 543h4zM454 543h4zM454 543h4zM454 543h4zM454 543h4zM454 543h4z"/>
<path d="M400 528h22zM400 528h22zM400 528h22zM400 529h22zM400 529h22zM400 529h22zM400 529h22zM400 529h22zM400 530h22zM400 530h22zM400 530h22zM400 530h22zM400 530h22zM400 530h22zM400 531h22zM400 531h22zM400 531h22zM400 531h22zM400 531h22zM400 531h22zM400 532h22zM400 532h22zM400 532h22zM400 532h22zM400 532h22zM400 532h22zM400 533h22zM400 533h22zM400 533h22zM400 533h22zM400 533h22zM400 533h22zM400 534h22zM400 534h22zM400 534h22zM400 534h22zM400 534h22zM400 534h22zM400 535h22zM400 535h22zM400 535h22zM400 535h22z"/>
<path d="M395 645h2zM395 645h2zM395 645h2zM395 645h2zM395 645h2zM395 646h2zM395 646h2zM395 646h2zM395 646h2zM395 646h2zM395 647h2zM395 647h2zM395 647h2zM395 647h2zM395 647h2zM395 647h2zM395 648h2zM395 648h2zM395 648h2zM395 648h2zM395 648h2zM395 648h2zM395 649h2zM395 649h2zM395 649h2zM395 649h2zM395 649h2zM395 649h2zM395 650h2z"/>
<path d="M405 645h3zM405 645h3zM405 645h3zM405 645h3zM405 645h3zM405 646h3zM405 646h3zM405 646h3zM405 646h3zM405 646h3zM405 647h3zM405 647h3zM405 647h3zM405 647h3zM405 647h3zM405 647h3zM405 648h3zM405 648h3zM405 648h3zM405 648h3zM405 648h3zM405 648h3zM405 649h3zM405 649h3zM405 649h3zM405 649h3zM405 649h3zM405 649h3zM405 650h3z"/>
<path d="M415 645h3zM415 645h3zM415 645h3zM415 645h3zM415 645h3zM415 646h3zM415 646h3zM415 646h3zM415 646h3zM415 646h3zM415 647h3zM415 647h3zM415 647h3zM415 647h3zM415 647h3zM415 647h3zM415 648h3zM415 648h3zM415 648h3zM415 648h3zM415 648h3zM415 648h3zM415 649h3zM415 649h3zM415 649h3zM415 649h3zM415 649h3zM415 649h3zM415 650h3z"/>
<path d="M425 645h2zM425 645h2zM425 645h2zM425 645h2zM425 645h2zM425 646h2zM425 646h2zM425 646h2zM425 646h2zM425 646h2zM425 647h2zM425 647h2zM425 647h2zM425 647h2zM425 647h2zM425 647h2zM425 648h2zM425 648h2zM425 648h2zM425 648h2zM425 648h2zM425 648h2zM425 649h2zM425 649h2zM425 649h2zM425 649h2zM425 649h2zM425 649h2zM425 650h2z"/>
<path d="M434 645h5zM434 645h5zM434 645h5zM434 645h5zM434 645h5zM434 646h5zM434 646h5zM434 646h5zM434 646h5zM434 646h5zM434 647h5zM434 647h5zM434 647h5zM434 647h5zM434 647h5zM434 647h5zM434 648h5zM434 648h5zM434 648h5zM434 648h5zM434 648h5zM434 648h5zM434 649h5zM434 649h5zM434 649h5zM434 649h5zM434 649h5zM434 649h5zM434 650h5z"/>
<path d="M463 466h4zM463 466h4zM463 467h4zM463 467h4zM463 467h4zM463 467h4zM463 467h4zM463 467h4zM463 468h4zM463 468h4zM463 468h4zM463 468h4zM463 468h4zM463 468h4zM463 469h4zM463 469h4zM463 469h4zM463 469h4zM463 469h4zM463 469h4zM463 470h4zM463 470h4zM463 470h4zM463 470h4zM463 470h4zM463 470h4zM463 471h4zM463 471h4zM463 471h4z"/>
<path d="M199 445h20zM199 445h20zM199 445h20zM199 445h20zM199 445h20zM199 446h20zM199 446h20zM199 446h20zM199 446h20zM199 446h20zM199 446h20zM199 447h20zM199 447h20zM199 447h20zM199 447h20zM199 447h20zM199 447h20zM199 448h20zM199 448h20zM199 448h20zM199 448h20zM199 448h20zM199 448h20zM199 449h20zM199 449h20zM199 449h20zM199 449h20zM199 449h20zM199 449h20z"/>
<path d="M402 652h28zM402 652h28zM402 653h28zM402 653h28zM402 653h28zM402 653h28zM402 653h28zM402 653h28zM402 654h28zM402 654h28zM402 654h28zM402 654h28zM402 654h28zM402 654h28zM402 655h28zM402 655h28zM402 655h28zM402 655h28zM402 655h28zM402 655h28zM402 656h28zM402 656h28zM402 656h28zM402 656h28zM402 656h28zM402 657h28zM402 657h28zM402 657h28zM402 657h28zM402 657h28zM402 657h28zM402 658h28zM402 658h28zM402 658h28zM402 658h28zM402 658h28zM402 658h28zM402 659h28zM402 659h28zM402 659h28zM402 659h28zM402 659h28z"/>
</g>
<g font-size="10.8">
<text x="472" y="793">ДП 4211</text>
<text x="502" y="793">4456-15.02.07-3202-23</text>
</g>
<text font-size="10.6" x="470" y="818">полимеризации сэвилена</text>
<text font-size="10.4" x="586" y="74" transform="rotate(-90 586 74)">ДП42114456-15.02.07-3202-23</text>
<g font-size="10.3">
<text x="471" y="808">Автоматизациятехнологическогоузла</text>
<text x="471" y="833">Схемасоединенийвнешнихпроводок</text>
<text x="541" y="833">Г</text>
<text x="542" y="833">АПОУ&quot;КНХКим.В.П.Лушникова&quot;</text>
</g>
<g font-size="7.9">
<text x="53" y="15">Наименование</text>
<text x="57" y="22">параметра</text>
<text x="181" y="18">Температура</text>
<text x="334" y="18">Давление</text>
<text x="487" y="18">Расход</text>
<text x="53" y="34">Место отбора</text>
<text x="59" y="41">импульса</text>
<text x="181" y="37">Трубопровод</text>
<text x="330" y="37">Трубопровод</text>
<text x="480" y="37">Трубопровод</text>
<text x="63" y="54">Среда</text>
<text x="170" y="54">Сэвилен с кислородом</text>
<text x="319" y="54">Сэвилен с кислородом</text>
<text x="468" y="54">Сэвилен с кислородом</text>
<text x="60" y="69">Позиция</text>
<text x="194" y="69">10</text>
<text x="344" y="69">11</text>
<text x="493" y="69">13</text>
<text x="185" y="422">МПК</text>
<text x="174" y="432">Щит питания</text>
<text x="275" y="534">ПБР-2М</text>
<text x="400" y="534">ПБР-2М</text>
<text x="277" y="658">ЭПП3730-1</text>
<text x="402" y="658">ЭПП3730-1</text>
<text x="181" y="726">Позиция</text>
<text x="278" y="726">12</text>
<text x="411" y="726">14</text>
<text x="184" y="736">Среда</text>
<text x="253" y="736">Сэвилен с кислородом</text>
<text x="387" y="736">Сэвилен с кислородом</text>
<text x="168" y="747">Место установки</text>
<text x="187" y="754">РО</text>
<text x="265" y="750">Трубопровод</text>
<text x="399" y="750">Трубопровод</text>
<text x="577" y="812">1:1</text>
</g>
<g font-size="5.5">
<text x="199" y="101">TE</text>
<text x="341" y="101">PE</text>
<text x="490" y="101">FE</text>
<text x="200" y="161">1</text>
<text x="342" y="161">2</text>
<text x="492" y="161">3</text>
<text x="208" y="195">ВРГ 3х2,5</text>
<text x="304" y="195">ВРГ 3х2,5</text>
<text x="208" y="210">25 м</text>
<text x="304" y="210">25 м</text>
<text x="435" y="212">ВРГ 3х2,5</text>
<text x="435" y="227">45 м</text>
<text x="248" y="338">1</text>
<text x="257" y="338">2</text>
<text x="268" y="338">3</text>
<text x="278" y="338">4</text>
<text x="287" y="338">5</text>
<text x="298" y="338">6</text>
<text x="308" y="338">7</text>
<text x="317" y="338">8</text>
<text x="328" y="338">9</text>
<text x="288" y="373">4</text>
<text x="199" y="449">КВВГ 4х1.0</text>
<text x="228" y="470">5</text>
<text x="338" y="470">6</text>
<text x="353" y="470">7</text>
<text x="463" y="470">8</text>
<text x="249" y="542">1</text>
<text x="259" y="542">2</text>
<text x="269" y="542">3</text>
<text x="279" y="542">4</text>
<text x="289" y="542">5</text>
<text x="299" y="542">6</text>
<text x="309" y="542">7</text>
<text x="319" y="542">8</text>
<text x="329" y="542">9</text>
<text x="374" y="542">1</text>
<text x="384" y="542">2</text>
<text x="395" y="542">3</text>
<text x="404" y="542">4</text>
<text x="414" y="542">5</text>
<text x="424" y="542">6</text>
<text x="435" y="542">7</text>
<text x="444" y="542">8</text>
<text x="454" y="542">9</text>
<text x="13" y="591" transform="rotate(-90 13 591)">Перв. примен.</text>
<text x="13" y="648" transform="rotate(-90 13 648)">Справ. №</text>
<text x="269" y="649">1</text>
<text x="280" y="649">2</text>
<text x="290" y="649">3</text>
<text x="300" y="649">...</text>
<text x="309" y="649">14</text>
<text x="395" y="649">1</text>
<text x="405" y="649">2</text>
<text x="415" y="649">3</text>
<text x="425" y="649">...</text>
<text x="434" y="649">14</text>
<text x="13" y="721" transform="rotate(-90 13 721)">Подп. и дата</text>
<text x="13" y="750" transform="rotate(-90 13 750)">Инв. № дубл.</text>
<text x="13" y="776" transform="rotate(-90 13 776)">Взам. инв. №</text>
<text x="543" y="801">Лит.</text>
<text x="557" y="801">Масса</text>
<text x="572" y="801">Масштаб</text>
<text x="13" y="806" transform="rotate(-90 13 806)">Подп. и дата</text>
<text x="425" y="806">№ докум.</text>
<text x="448" y="806">Подп.</text>
<text x="405" y="811">Разраб.</text>
<text x="405" y="816">Пров.</text>
<text x="422" y="816">Коткова Н.А.</text>
<text x="405" y="821">Т.контр.</text>
<text x="541" y="821">Лист</text>
<text x="562" y="821">Листов</text>
<text x="582" y="821">1</text>
<text x="405" y="831">Н.контр.</text>
<text x="13" y="835" transform="rotate(-90 13 835)">Инв. № подл.</text>
<text x="405" y="836">Утв.</text>
<text x="480" y="841">Копировал</text>
<text x="550" y="841">Формат</text>
<text x="570" y="841">A1</text>
</g>
<g font-size="5.4">
<text x="405" y="806">Изм.</text>
<text x="412" y="806">Лист</text>
<text x="460" y="806">Дата</text>
<text x="422" y="831">Шамсутдинов И.Г.</text>
</g>
<text font-size="5.3" x="422" y="811">Хабибрахманов И.Р.</text>
</svg>
